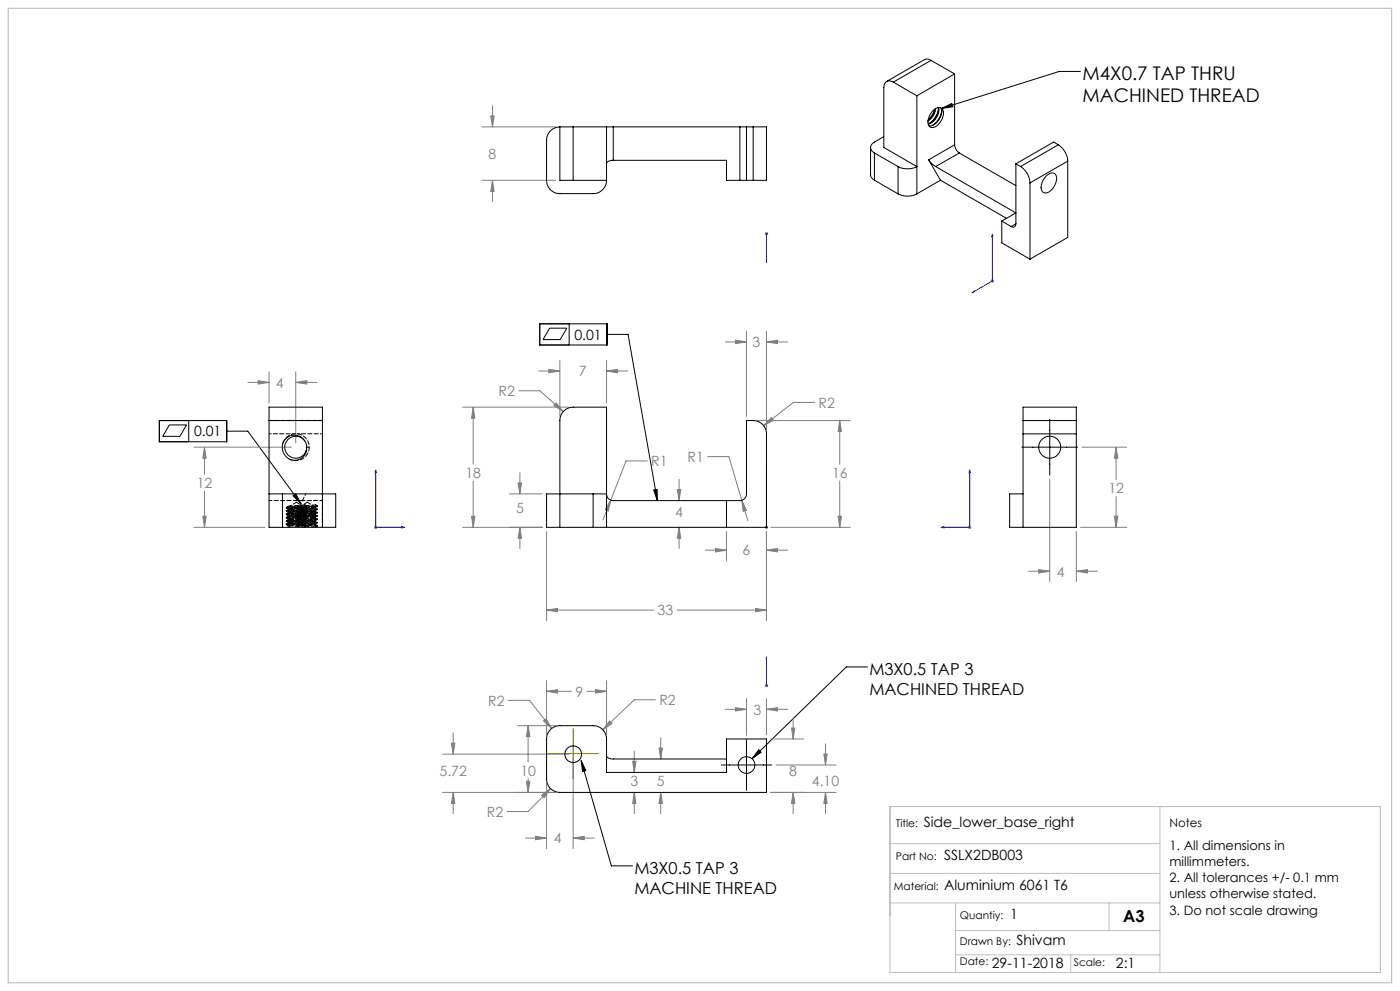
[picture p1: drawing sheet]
<svg xmlns="http://www.w3.org/2000/svg" width="420mm" height="297mm" viewBox="0 0 420 297" stroke-linecap="round" stroke-linejoin="round" font-family="sans-serif">
<g fill="none" stroke="#000" stroke-width=".3">
<path d="M282.5 32.5l3-1.5 .4 1zM324.1 21.4h-6.3l-35.3 11.1M161.9 97h20.2v6.4h-20.2zM164.9 98.4h5.1l-1.9 3.4h-5.2zM170.7 97v6.4M182.1 100.2h6.3l8.8 49.8M47.8 126h20.2v6.4h-20.2zM50.8 127.3h5.2l-2 3.5h-5.2zM56.6 126v6.4M68 129.2h6.3l16 21.8M306.5 134h16.8M314.9 125.7v16.7"/>
<path d="M87.9 148.6l.8-.6 1.6 3zM196.1 146.9l1-.2 .1 3.3zM260.2 199.9h-6.3l-28.3 27.5M174.3 227.9l1.5 3.1-1 .2zM174.3 227.9l9.1 31.6h6.4M216.4 229.3h15.1M223.9 221.7v15.2M227.6 224.7l.7 .8-2.7 1.9z"/>
</g>
<g fill="none" stroke="#00f" stroke-width=".3">
<path d="M229.9 70.1v8.5M229.9 78.6v-.8v.8M229.9 69.8v.5zM229.9 70.1h.1M297.7 70.2v14l-6.1 3.5M297.7 70.2l.2 .6-.4 .2zM291.6 87.7l.6-.5v.4zM112.7 140.8v17.2h8.6M112.7 140.8l.2 .9h-.4zM120.4 157.8l.9 .2-.9 .3zM229.9 157.8v.5zM229.9 140.8v.9v-.9"/>
<path d="M229.9 158h.1M229.9 140.8v17.2M282.3 158l.9-.2v.5zM290.9 140.8v17.2h-8.6M290.9 140.8l.2 .9h-.4zM229.9 196.9v8.6M229.9 196.9v.8v-.8M229.9 205.3v.4zM229.9 205.5h.1"/>
</g>
<g fill="none" stroke="#808080" stroke-width=".3">
<path d="M144.6 38h22.1M147.2 34.7h1l-.5 3.3zM147.7 31.7v6.3M144.6 54h22.1M147.7 54l.5 3.4h-1zM147.7 54v6.4M229.4 70.1h1.1M229.6 69.7l.7 .7M229.9 69.5v1.1M230.3 69.7l-.7 .7M223.9 99.3v25.5M229.9 99.3v29.5"/>
<path d="M297.2 84.2h1M297.3 83.9l.8 .7M297.7 83.7v1M298.1 83.9l-.8 .7M74.4 114.6h6.3M77.4 114.1l3.3 .5-3.3 .5zM80.7 111.4v9.4M88.7 114.6l3.3-.5v1zM88.7 111.4v21.3M88.7 114.6h6.4M155.6 117.1h6.4l7 6.3M161.6 111.2h6.4"/>
<path d="M164.6 110.7l3.4 .5-3.4 .5zM168 108v16.8M182 111.2l3.2-.5v1zM182 108v12.8M182 111.2h6.3M217.6 102.5h6.3M220.7 101.9l3.2 .6-3.2 .5zM229.9 102.5l3.4-.6v1.1zM229.9 102.5h6.4M58.2 134h29.3M61.3 134l.5 3.3h-.9zM61.3 134v8.1"/>
<path d="M138.8 122h31.9M142 122l.5 3.3h-1zM142 122v17.1M166.9 120.8l2.1 2.6-2.8-1.9zM194.2 138.1h-6.4l-4.6 11.8M212.3 136.8h6.4l5.6 19.2M227.2 126h27.9M231.4 125.1l.6 .8-2.9 1.7zM244.4 120.6h-6.4l-8.9 7M251.9 126l.5 3.3h-1zM251.9 126v13.1M324.6 134h13.4"/>
<path d="M334.8 134l.6 3.3h-1.1zM334.8 134v9.8M58.2 158h21.2M60.9 154.7h.9l-.5 3.3zM61.3 147.2v10.8M112.2 158h1M112.4 157.7l.7 .7M112.7 157.5v1M113.1 157.7l-.7 .7M138.8 158h23.9M141.5 154.7h1l-.5 3.3zM142 144.2v13.8"/>
<path d="M152.8 148h9.9M155.4 144.7h1.1l-.5 3.3zM156 158l.5 3.3h-1.1zM156 141.7v6.3M156 158v6.4M164 159.3v26.7M183.2 149.9l-.7 3.2-1-.3zM183.2 149.9l-2.3 5.9M203.2 146.7h1l-.5 3.3zM203.7 158l.5 3.3h-1zM203.7 143.7v6.3M203.7 158v6.4"/>
<path d="M217.9 159.3v8.8M222.5 149.9l1.4 3.1-.9 .2zM229.4 158h1.1M229.6 157.7l.7 .7M229.9 159.3v26.7M229.9 157.5v1M230.3 157.7l-.7 .7M231.2 158h23.9M251.4 154.7h1l-.5 3.3zM251.9 144.2v13.8M290.4 158h1M290.5 157.7l.8 .7"/>
<path d="M290.9 157.5v1M291.3 157.7l-.8 .7M314.9 143.7v30.7M322.9 159.3v15.1M324.2 158h13.8M334.3 154.7h1.1l-.6 3.3zM334.8 148.8v9.2M211.6 164.9h6.3M214.7 164.4l3.2 .5-3.2 .5zM229.9 164.9l3.4-.5v1zM229.9 164.9h6.4M308.6 171.2h6.3"/>
<path d="M311.6 170.7l3.3 .5-3.3 .5zM322.9 171.2l3.3-.5v1zM322.9 171.2h6.3M164 182.8l3.3-.5v1zM164 182.8h32.1M203.1 182.8h26.8M226.7 182.3l3.2 .5-3.2 .5zM136 219.7v6.3M152.5 209.9h6.4l6.6 8.4M155.3 217.5h11.4M158.4 217.5l.6 3.3h-1.1zM158.4 217.5v10.9"/>
<path d="M163.1 216l.7-.6 1.7 2.9zM164 207.2l3.3-.5v1zM164 204v16.2M164 207.2h7.4M176.1 207.2h5.9M178.6 206.7l3.4 .5-3.4 .5zM182 204v16.2M182.9 216.1l.7 .7-2.8 1.9zM196.6 209.7h-6.3l-9.5 9M217.6 212.6h6.3M220.7 212.1l3.2 .5-3.2 .5zM223.9 209.4v11"/>
<path d="M229.4 205.5h1.1M229.6 205.1l.7 .7M229.9 205v1M229.9 212.6l3.4-.5v1zM229.9 209.4v10.8M229.9 212.6h6.4M230.3 205.1l-.7 .7M237.5 218.2h.9l-.5 3.3zM237.9 215.1v6.4M132.8 237.5h33.9M132.8 226h37.9M135.4 222.7h1.1l-.5 3.3z"/>
<path d="M136 237.5l.5 3.3h-1.1zM136 237.5v6.3M157.9 234.2h1.1l-.6 3.3zM158.4 233.4v4.1M162.5 238.3l2.7-2-2 2.8zM164 234.7v19.6M165.2 236.3l-6.7 6.9h-6.4M171.9 227.3v27M189.8 228.2h1l-.5 3.3zM190.3 237.5l.5 3.3h-1zM190.3 225.1v6.4M190.3 237.5v6.3"/>
<path d="M197.7 224.2h1l-.5 3.3zM198.2 237.5l.5 3.3h-1zM198.2 221.1v6.4M198.2 237.5v6.3M231.2 237.5h19.6M231.2 221.5h9.9M232.8 229.3h18M237.9 237.5l.5 3.3h-.9zM237.9 237.5v6.3M247.2 226h.9l-.5 3.3zM247.6 237.5l.5 3.3h-.9zM247.6 222.9v6.4"/>
<path d="M247.6 237.5v6.3M157.6 251.2h6.4M160.7 250.6l3.3 .6-3.3 .5zM171.9 251.2l3.4-.6v1.1zM171.9 251.2h6.4"/>
</g>
<path d="M171.9 218.3v15.1M164.4 225.8h15.1" fill="none" stroke="#808000" stroke-width=".3"/>
<path d="M267 252.8h81M267 241.7h147.1v49.8h-147.1zM348 241.7v49.8M267 261.8h81M267 270.6h81M286.7 270.6v20.9M286.7 278.9h61.3M332.7 270.6v8.3M286.7 286.2h61.3M321.2 286.2v5.3" fill="none" stroke="#c0c0c0" stroke-width=".3"/>
<path d="M2.5 2.5h415v292h-415z" fill="none" stroke="#c0c0c0" stroke-width=".35"/>
<g fill="#000">
<path d="M282.5 32.5l3-1.5 .4 1zM227.6 224.7l.7 .8-2.7 1.9z"/>
<path d="M196.1 146.9l1-.2 .1 3.3zM87.9 148.6l.8-.6 1.6 3zM174.3 227.9l1.5 3.1-1 .2z"/>
</g>
<g fill="#00f">
<path d="M229.9 157.8v.5zM229.9 140.8v.9z"/>
<path d="M282.3 158l.9 .3v-.5zM290.9 140.8l-.2 .9h.4zM120.4 157.8l.9 .2-.9 .3zM112.7 140.8l.2 .9h-.4zM229.9 77.8v.8zM229.9 69.8v.5zM229.9 196.9v.8zM229.9 205.3v.4zM291.6 87.7l.6-.1v-.4zM297.7 70.2l-.2 .8 .4-.2z"/>
</g>
<path d="M164 182.8l3.3-.5v1zM226.7 182.3l3.2 .5-3.2 .5zM222.5 149.9l.5 3.3 .9-.2zM183.2 149.9l-1.7 2.9 1 .3zM231.4 125.1l-2.3 2.5 2.9-1.7zM166.9 120.8l-.7 .7 2.8 1.9zM251.9 126l.5 3.3h-1zM251.4 154.7h1l-.5 3.3zM142 122l.5 3.3h-1zM141.5 154.7h1l-.5 3.3zM155.4 144.7h1.1l-.5 3.3zM156 158l.5 3.3h-1.1zM203.2 146.7h1l-.5 3.3zM203.7 158l.5 3.3h-1zM214.7 164.4l3.2 .5-3.2 .5zM229.9 164.9l3.4-.5v1zM164.6 110.7l3.4 .5-3.4 .5zM182 111.2l3.2-.5v1zM220.7 101.9l3.2 .6-3.2 .5zM229.9 102.5l3.4-.6v1.1zM311.6 170.7l3.3 .5-3.3 .5zM322.9 171.2l3.3-.5v1zM334.8 134l.6 3.3h-1.1zM334.3 154.7h1.1l-.6 3.3zM61.3 134l.5 3.3h-.9zM60.9 154.7h.9l-.5 3.3zM88.7 114.6l3.3-.5v1zM77.4 114.1l3.3 .5-3.3 .5zM147.2 34.7h1l-.5 3.3zM147.7 54l.5 3.4h-1zM164 207.2l3.3-.5v1zM178.6 206.7l3.4 .5-3.4 .5zM158.4 217.5l.6 3.3h-1.1zM157.9 234.2h1.1l-.6 3.3zM163.1 216l2.4 2.3-1.7-2.9zM182.9 216.1l-2.1 2.6 2.8-1.9zM162.5 238.3l.7 .8 2-2.8zM237.9 237.5l.5 3.3h-.9zM237.5 218.2h.9l-.5 3.3zM247.2 226h.9l-.5 3.3zM247.6 237.5l.5 3.3h-.9zM220.7 212.1l3.2 .5-3.2 .5zM229.9 212.6l3.4-.5v1zM189.8 228.2h1l-.5 3.3zM190.3 237.5l.5 3.3h-1zM197.7 224.2h1l-.5 3.3zM198.2 237.5l.5 3.3h-1zM171.9 251.2l3.4-.6v1.1zM160.7 250.6l3.3 .6-3.3 .5zM135.4 222.7h1.1l-.5 3.3zM136 237.5l.5 3.3h-1.1z" fill="#808080"/>
<g fill="none" stroke="#000" stroke-width=".3">
<path d="M279.3 18.1l-.8-.4-1 .1-11.5 6.6M279.3 18.1l-11.3 6.5M279.3 18.1l7.1 4.1M168 38v16h3.9M168 38h3.9M168 38a4 4 0 0 0-4 4v12a3.9 3.9 0 0 0 4 4h9.9a3.9 3.9 0 0 0 4.1-4M171.9 38v16M171.9 38h10.1M182 38h2M182 38v16M184 38h38M184 38v10"/>
<path d="M222 38h1.9M222 38v16M223.9 38v16M223.9 38h2.1M226 38h3.9v16h-3.9M226 38v16M268 24.6a1.74 1.74 0 0 0-2-.2 1.74 1.74 0 0 0-.9 1.8v18l10 5.7a6.2 6.2 0 0 1-5.7 0M268 24.6l7.1 4.1M275.1 28.7v29.4M279.6 33.4a2.18 2.18 0 0 1 3-.8 4.1 4.1 0 0 1-1.5 5.1 1.55 1.55 0 0 1-2 .4 1.55 1.55 0 0 1-.7-1.9l.4-1.5zM280.4 32.8a6.6 6.6 0 0 1-1.9 3.1M280.5 32.7v.5a5.4 5.4 0 0 1-2.1 2.9"/>
<path d="M280.7 32.6a5 5 0 0 1-2.3 3.6M281.5 32.3a4.7 4.7 0 0 1-3 4.8M281.6 32.5a6.5 6.5 0 0 1-2.8 4.5M281.6 32.2a4.5 4.5 0 0 1-3.1 5M282.2 32.3a3.8 3.8 0 0 1-1.6 4.8l-1.3 .6h-.6M282.5 33.1a6.5 6.5 0 0 1-2.7 4.5M286.4 22.2l-11.3 6.5M286.4 22.2v21.2M171.9 54h10.1M184 48a1.73 1.73 0 0 0-2 1M184 48h33.9v6h4.1M222 54h1.9"/>
<path d="M223.9 54h2.1M261.2 44.2v8.4l.2 .6 .9 .8M262.3 45.9l7.1 4M262.3 45.9v8.1M262.3 54l7.1 4.1M265.1 41l-2.8 1.6a1.73 1.73 0 0 0-1.1 1.6 1.73 1.73 0 0 0 1.1 1.7M269.4 58.1a6.2 6.2 0 0 0 5.7 0M269.4 49.9v8.2M278.6 47.9l.9 1.1 1.2 .9M278.6 47.9l3.6 6.1M280.7 49.9l24.1 13.9-4.3 2.4M282.2 54l19.7 11.4"/>
<path d="M282.2 54l-7.1 4.1M286.4 43.4a3.2 3.2 0 0 0 1.4 2.5M286.4 43.4l-7.8 4.5M287.8 45.9l-7.1 4M287.8 45.9l17 9.7M304.8 49.1v18M304.8 49.1l1.4 .8M306.2 49.9a6.1 6.1 0 0 1 2.8 4.9M309 54.8v22.9M313.9 52.7a1.81 1.81 0 0 1 2.8-.3 4.4 4.4 0 0 1-3.1 5.5 1.94 1.94 0 0 1-1-3.1zM317.5 43.4a6.4 6.4 0 0 1 2.8 4.9M317.5 43.4l-11.3 6.5"/>
<path d="M317.5 43.4l-1.4-.8-11.3 6.5M320.3 48.3l-11.3 6.5M320.3 48.3v22.9l-11.3 6.5M300.5 66.2v6.6l8.5 4.9M300.5 66.2l2.9 1.7M304.8 67.1a.88 .88 0 0 1-.4 .9 .88 .88 0 0 1-1-.1M304.8 67.1l-1.4 .8M80.7 126v32h4M80.7 126v-4h16v4M80.7 126h16M91.1 131.7a3.3 3.3 0 0 0-5.2 .6 3.3 3.3 0 0 0 1.9 4.9 3.3 3.3 0 0 0 4.2-3.2M91.1 131.7a3.7 3.7 0 0 0-5.3-.2 3.7 3.7 0 0 0-.2 5.2 3.7 3.7 0 0 0 5.2 .3l.5-.4a3.5 3.5 0 0 0 .7-2.6"/>
<path d="M91.1 131.7a3 3 0 0 1 .9 2.3M96.7 126v32M306.9 126v4M306.9 126v-4h16v4M306.9 126h16M306.9 130h16M306.9 130v28M322.9 126v4M322.9 130v28h-16M80.7 148h4M84.7 148h16v10h-4M84.7 158h12"/>
<path d="M84.7 148v10M168 158v-32a4 4 0 0 1 3.9-4h10.1v36M168 158h9.9M177.9 148h-13.9v10h4M177.9 148h4a2.02 2.02 0 0 0 2.1 2h38a1.99 1.99 0 0 0 1.9-2v-22a6.2 6.2 0 0 1 4.2 .7l.9 .7 .6 1 .3 1.6v28h-47.9M177.9 158h4.1M177.9 148v10M217.9 150v8M306.9 148h-4v10h4M164.9 218.9l1.4-1.1 1.1-.3h10.5a3.9 3.9 0 0 1 4.1 4v10h35.9v-10h12v16h-61.9a4 4 0 0 1-4-4v-12.6l.3-1.1zM182 226.5a1.73 1.73 0 0 0 2 1h33.9"/>
<circle cx="314.9" cy="134" r="3.3"/>
<circle cx="172" cy="226" r="2.5"/>
<circle cx="224" cy="229.3" r="2.51"/>
</g>
<path d="M92 134l-.1-.9M85.9 157.1l6.1-.5M85.9 154.1l6.1-.5M85.9 152.1l6.1-.5M89.2 152.1l6-.5M90.7 154.8h1M91.7 156.5l-1-.1M91.7 155.5l-1-.1M91.7 153.5l-1-.1M91.7 152.5l-1-.1M96.7 150h-6" fill="none" stroke="#000" stroke-width=".3" stroke-dasharray="1.3 .6" stroke-dashoffset=".5"/>
<g fill="none" stroke="#000" stroke-width=".3" stroke-dasharray="1.3 .6" stroke-dashoffset=".4">
<path d="M86.8 137.6a4.1 4.1 0 0 0 5.6-1.8 4.1 4.1 0 0 0-2-5.5 4.1 4.1 0 0 0-5.4 2.1M91.5 132.2l-.4-.5M92.8 134h-.8M80.7 150h10M89.2 156.2l6-.5-6.1-.5 6.1-.5-6.1-.5 6-.5-5.9-.5M89.7 156.7l5-.4-5-.5M89.7 155.7l5-.4-5-.5M89.7 154.7l5-.4-5-.5M89.7 153.7l5-.4-5-.5M90.7 155.8l1.3-.1-6.1-.5 4.6-.3M90.7 152.8l1.3-.1-6.1-.5 4.6-.3M91.4 152v-.7"/>
<path d="M91.4 157.3v.7M94.7 152v-.7M94.7 157.3v.7M95.2 157.6l-6.1-.5M96.7 148v10M96.7 158v-8"/>
</g>
<g fill="none" stroke="#000" stroke-width=".3" stroke-dasharray="1.3 .6">
<path d="M85 132.4l-.1 .5M85.9 156.1v.1M85.9 155.1v.1M85.9 154.1v.1M85.9 153.1v.1M85.9 152.1v.1M85.9 157.1v.1M85.9 156.2l.6 .3M85.9 155.2l.6 .3M85.9 154.2l.6 .3M85.9 153.2l.6 .3M85.9 152.2l.6 .3"/>
<path d="M85.9 157.2l.6 .3M86.4 151.8v.2M86.4 157.5v.5M86.4 156.5v.3M86.4 155.5v.3M86.4 154.5v.3M86.4 153.5v.3M86.4 152.5v.3M86.5 155.7l-.6 .4M86.5 154.7l-.6 .4M86.5 153.7l-.6 .4M86.5 152.7l-.6 .4"/>
<path d="M86.5 151.7l-.6 .4M86.5 156.7l-.6 .4M86.5 151.7l4.9-.4M89.1 156.1v.1M89.1 155.1v.1M89.1 154.1v.1M89.1 153.1v.1M89.1 152.1v.1M89.1 157.1v.1M89.1 156.2l.6 .3M89.1 155.2l.6 .3M89.1 154.2l.6 .3"/>
<path d="M89.1 153.2l.6 .3M89.1 152.2l.6 .3M89.1 157.2l.6 .3M89.2 153.2l6-.5-6-.5 6-.5M89.7 152h-3.3M89.7 151.8v.2M89.7 157.5v.5M89.7 156.5v.3M89.7 155.5v.3M89.7 154.5v.3M89.7 153.5v.3M89.7 152.5v.3"/>
<path d="M89.7 155.7l-.6 .4M89.7 154.7l-.6 .4M89.7 153.7l-.6 .4M89.7 152.7l-.6 .4M89.7 151.7l-.6 .4M89.7 156.7l-.6 .4M89.7 151.7l5-.4M91.2 156.1l.5-.3M91.2 155.1l.5-.3M91.2 154.1l.5-.3M91.2 153.1l.5-.3M91.2 152.1l.5-.3"/>
<path d="M91.2 157.1l.5-.3M91.4 158l.6-.3M91.4 151.3l.6 .3M91.4 157.3l-5-.5M91.4 152.3v-.3M91.4 153.3v-.3M91.4 154.3v-.3M91.4 155.3v-.3M91.4 156.3v-.3M91.4 157.3v-.3M91.7 156.5l-.5-.3M91.7 155.5l-.5-.3"/>
<path d="M91.7 154.5l-.5-.3M91.7 153.5l-.5-.3M91.7 152.5l-.5-.3M91.7 157.5l-.5-.3M92 151.7l-.6 .3M92 157.6l-.6-.3M92 151.6v.1M92 157.7v-.1M92 156.7v-.1M92 155.7v-.1M92 154.7v-.1M92 153.7v-.1"/>
<path d="M92 152.7v-.1M94.4 156.1l.6-.3M94.4 155.1l.6-.3M94.4 154.1l.6-.3M94.4 153.1l.6-.3M94.4 152.1l.6-.3M94.4 157.1l.6-.3M94.7 158l.5-.3M94.7 151.3l.5 .3M94.7 157.3l-5-.5M94.7 152h-5M94.7 152.3v-.3"/>
<path d="M94.7 153.3v-.3M94.7 154.3v-.3M94.7 155.3v-.3M94.7 156.3v-.3M94.7 157.3v-.3M95 156.5l-.6-.3M95 155.5l-.6-.3M95 154.5l-.6-.3M95 153.5l-.6-.3M95 152.5l-.6-.3M95 157.5l-.6-.3M95.2 151.7l-.5 .3"/>
<path d="M95.2 157.6l-.5-.3M95.2 151.6v.1M95.2 157.7v-.1M95.2 156.7v-.1M95.2 155.7v-.1M95.2 154.7v-.1M95.2 153.7v-.1M95.2 152.7v-.1"/>
</g>
<path d="M86.5 156.7l3.4-.3M86.5 155.7l3.4-.3M86.5 154.7l3.4-.3M86.5 153.7l3.4-.3M86.5 152.7l3.4-.3M89.2 157.1l5.9-.5-6-.5 6.1-.5-6.1-.5M89.2 154.1l5.9-.5-6-.5 6.1-.5-6.1-.5M91.2 156.3h.2l-5-.5M91.2 155.3h.2l-5-.5M91.2 154.3h.2l-5-.5M91.2 153.3h.2l-5-.5M94.7 158l-5-.5 5-.5-5-.5 5-.5-5-.5 5-.5-5-.5 5-.5-4.9-.5 4.9-.5-5-.5 5-.5" fill="none" stroke="#000" stroke-width=".3" stroke-dasharray="1.3 .6" stroke-dashoffset="-.1"/>
<g fill="none" stroke="#000" stroke-width=".3" stroke-dasharray="1.3 .6" stroke-dashoffset=".1">
<path d="M88.9 150.5l-2.5 1.5M89.9 156.8l-3.5-.3 5-.5-.2-.1M89.9 155.8l-3.5-.3 5-.5-.2-.1M89.9 154.8l-3.5-.3 5-.5-.2-.1M89.9 153.8l-3.5-.3 5-.5-.2-.1M90.5 156.4l-4.6-.3 6.1-.5M90.5 153.4l-4.6-.3 6.1-.5M91.4 152l-2.5-1.5M92 157.7l-6.1-.5 4.6-.3M92 154.7l-6.1-.5 4.6-.3M92.2 150.5l-2.5 1.5M94.7 152l-2.5-1.5"/>
<path d="M95.2 157.7l-6.1-.5 6-.5-5.9-.5"/>
</g>
<path d="M80.7 126h16M88.9 152l-2.5-.2M89.2 155.1l6-.5-6.1-.5M89.9 152.8l-3.5-.3 4.8-.4M92.2 152l-2.5-.2" fill="none" stroke="#000" stroke-width=".3" stroke-dasharray="1.3 .6" stroke-dashoffset=".3"/>
<path d="M80.7 130h7.6M89.2 130h7.5M89.7 152.7l5-.4-2.5-.3" fill="none" stroke="#000" stroke-width=".3" stroke-dasharray="1.3 .6" stroke-dashoffset=".7"/>
<path d="M91.7 148l-5 10" fill="none" stroke="#000" stroke-width=".3" stroke-dasharray="1.3 .6" stroke-dashoffset=".8"/>
<path d="M85.9 156.2l4.6-.3M85.9 153.2l4.6-.3M90.5 157.4l-4.6-.3M90.5 155.4l-4.6-.3M90.5 154.4l-4.6-.3M90.5 152.4l-4.6-.3M91.2 152.3h.2l-2.5-.3M91.4 158l-5-.5 5-.5-.2-.1" fill="none" stroke="#000" stroke-width=".3" stroke-dasharray="1.3 .6" stroke-dashoffset=".2"/>
<path d="M85.9 155.1l6.1-.5-1.3-.2M90.7 156.8l1.3-.1-6-.5M90.7 153.8l1.3-.1-6-.5" fill="none" stroke="#000" stroke-width=".3" stroke-dasharray="1.3 .6" stroke-dashoffset="-.2"/>
<path d="M90.7 151.8l1.3-.1M92 157.6l-1.3-.2M96.7 148v2" fill="none" stroke="#000" stroke-width=".3" stroke-dasharray="1.3 .6" stroke-dashoffset=".6"/>
<g font-size="5.6">
<text x="324.8" y="24">M4X0.7 TAP THRU</text>
<text x="324.8" y="30.7">MACHINED THREAD</text>
</g>
<g font-size="4.9">
<text x="260.8" y="202.2">M3X0.5 TAP 3</text>
<text x="260.8" y="208.2">MACHINED THREAD</text>
<text x="190.3" y="261.9">M3X0.5 TAP 3</text>
<text x="190.3" y="267.9">MACHINE THREAD</text>
<text x="337" y="276.5">A3</text>
</g>
<g font-size="4.2" fill="#808080">
<text x="146.6" y="47.6">8</text>
<text x="225.8" y="104.1">3</text>
<text x="173.6" y="112.8">7</text>
<text x="82.7" y="116.2">4</text>
<text x="149.6" y="118.7">R2</text>
<text x="245.5" y="122.2">R2</text>
<text x="139.6" y="143.2">18</text>
<text x="195.4" y="139.7">R1</text>
<text x="206.2" y="138.4">R1</text>
<text x="249.6" y="143.2">16</text>
<text x="59" y="146.2">12</text>
<text x="332.5" y="147.9">12</text>
<text x="154.8" y="153.8">5</text>
<text x="202.6" y="155.1">4</text>
<text x="222.8" y="166.5">6</text>
<text x="317" y="172.8">4</text>
<text x="197.3" y="184.4">33</text>
<text x="172.6" y="208.8">9</text>
<text x="146.4" y="211.5">R2</text>
<text x="197.8" y="211.3">R2</text>
<text x="226.1" y="214.2">3</text>
<text x="131.9" y="232.5">5.72</text>
<text x="156.1" y="232.5">10</text>
<text x="236.8" y="232.5">8</text>
<text x="189.1" y="235.7">3</text>
<text x="197.1" y="235.5">5</text>
<text x="243.6" y="235.5">4.10</text>
<text x="146.1" y="244.8">R2</text>
<text x="166.2" y="252.7">4</text>
</g>
<g font-size="4.2">
<text x="172.3" y="101.8">0.01</text>
<text x="58.2" y="130.8">0.01</text>
<text x="277.1" y="247.9">Side_lower_base_right</text>
<text x="283.2" y="257.7">SSLX2DB003</text>
<text x="283.2" y="266.8">Aluminium 6061 T6</text>
<text x="303" y="275.3">1</text>
<text x="304.9" y="283.2">Shivam</text>
<text x="297.6" y="290.1">29-11-2018</text>
<text x="334.8" y="290.2">2:1</text>
</g>
<g font-size="3.9">
<text x="350.8" y="254.6">1. All dimensions in</text>
<text x="350.8" y="259.5">millimmeters.</text>
<text x="350.8" y="264.4">2. All tolerances +/- 0.1 mm</text>
<text x="350.8" y="269.3">unless otherwise stated.</text>
<text x="350.8" y="274.2">3. Do not scale drawing</text>
</g>
<text font-size="3.5" x="350.8" y="247.9">Notes</text>
<g font-size="3.2">
<text x="268.8" y="247.9">Title:</text>
<text x="268.8" y="257.7">Part No:</text>
<text x="268.1" y="266.8">Material:</text>
<text x="288" y="275.3">Quantiy:</text>
<text x="288" y="283.2">Drawn By:</text>
<text x="288" y="289.3">Date:</text>
<text x="322.2" y="289.5">Scale:</text>
</g>
</svg>
